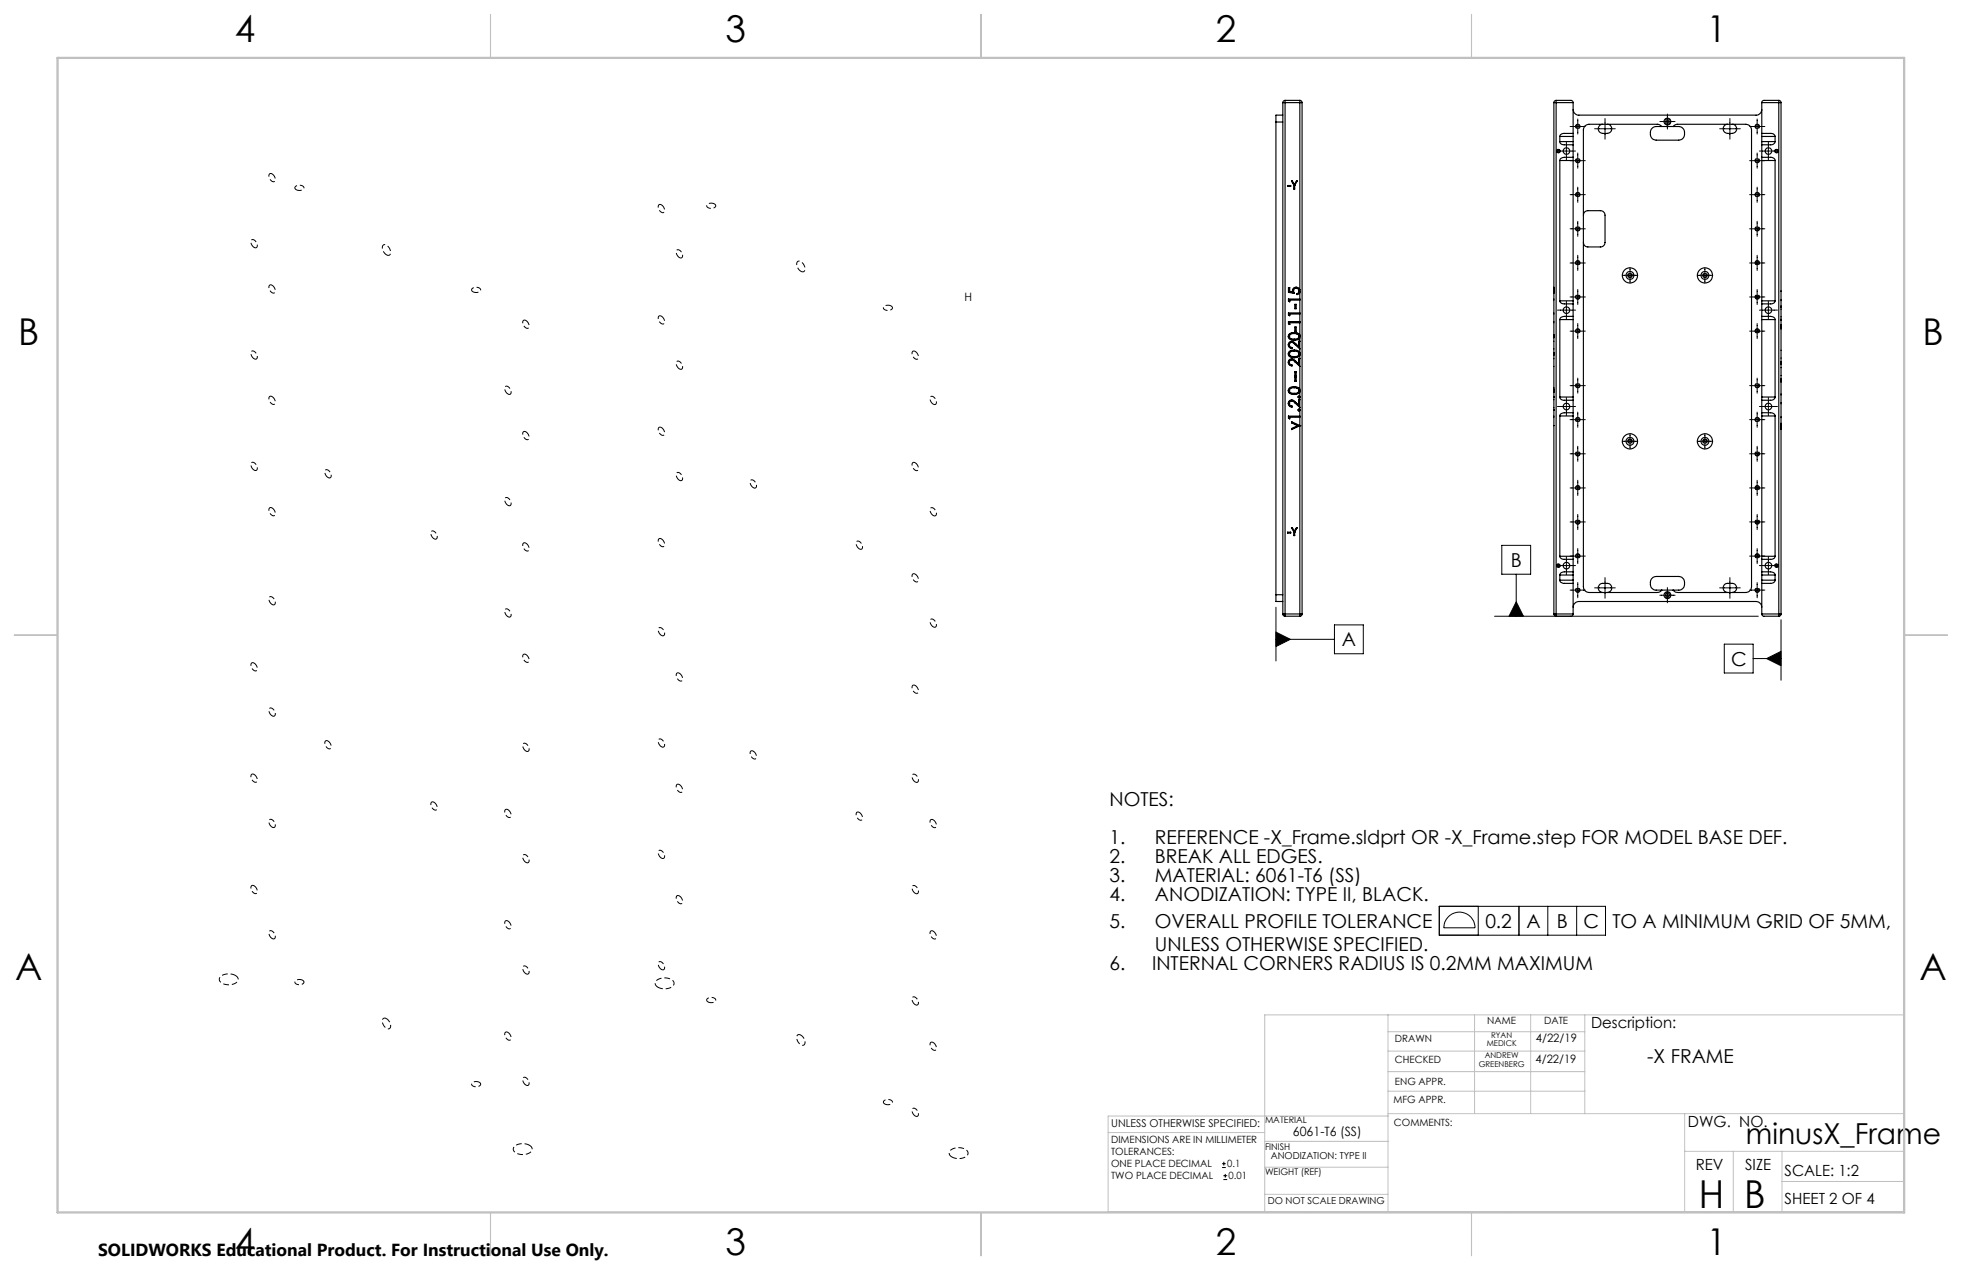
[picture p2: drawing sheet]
<svg xmlns="http://www.w3.org/2000/svg" width="432mm" height="279mm" viewBox="0 0 432 279" stroke-linecap="round" stroke-linejoin="round" font-family="sans-serif">
<g fill="none" stroke="#000" stroke-width=".22">
<path d="M342.8 33.2h3.9M343 32.9h-.2l-.2 .3M343.4 33.2l-.1 .3-.3 .1M344.7 31.3v3.9M345.5 27.8h3.4M345.5 35.3h3.4M347.2 26.2v3.3M347.2 33.7v3.3M350.9 28.3h4.6M353.2 26.1v4.5M365.3 26.7h3.4M367 25.1v3.3"/>
<path d="M378.5 28.3h4.5M380.7 26.1v4.5M385.1 27.8h3.3M385.1 35.3h3.3M386.7 26.2v3.3M386.7 33.7v3.3M387.2 33.2h4M389.2 31.3v3.9M391 32.9h-.2l-.2 .3M391.3 33.2v.2l-.3 .2M345.5 42.8h3.4M345.5 57.9h3.4"/>
<path d="M345.5 50.3h3.4M347.2 41.2v3.3M347.2 48.7v3.3M347.2 56.2v3.3M358.7 58.9v3.4M375.2 58.9v3.4M385.1 42.8h3.3M385.1 57.9h3.3M385.1 50.3h3.3M386.7 41.2v3.3M386.7 48.7v3.3M386.7 56.2v3.3"/>
<path d="M342.8 68.2h3.9M344.7 66.3v3.9M345.5 72.8h3.4M345.5 65.3h3.4M347.2 63.7v3.3M347.2 71.2v3.3M357 60.6h3.4M373.6 60.6h3.3M385.1 72.8h3.3M385.1 65.3h3.3M386.7 63.7v3.3M386.7 71.2v3.3"/>
<path d="M387.2 68.2h4M389.2 66.3v3.9M342.8 89.4h3.9M344.7 87.5v3.9M345.5 99.8h3.4M345.5 84.8h3.4M345.5 92.3h3.4M347.2 83.2v3.3M347.2 90.7v3.3M347.2 98.2v3.3M357 97.1h3.4M358.7 95.4v3.3"/>
<path d="M373.6 97.1h3.3M375.2 95.4v3.3M385.1 99.8h3.3M385.1 84.8h3.3M385.1 92.3h3.3M386.7 83.2v3.3M386.7 90.7v3.3M386.7 98.2v3.3M387.2 89.4h4M389.2 87.5v3.9M330.5 120h6.4v6.3h-6.4zM345.5 114.8h3.4"/>
<path d="M345.5 107.4h3.4M347.2 105.7v3.3M347.2 113.2v3.3M385.1 114.8h3.3M385.1 107.4h3.3M386.7 105.7v3.3M386.7 113.2v3.3M280.8 139.1l3.2 1.6-3.2 1.5zM280.8 133.6v11.8M293.7 137.5h6.3v6.3h-6.3zM328.9 135.6h58.1M333.7 126.3v9.3"/>
<path d="M333.7 132.4l1.6 3.2h-3.2zM342.8 124.4h3.9M343 124.1l-.4 .3M343.4 124.4l-.1 .3-.3 .1M344.7 122.4v4M345.5 129.8h3.4M345.5 122.3h3.4M347.2 120.7v3.3M347.2 128.2v3.3M350.9 129.3h4.6M353.2 127.1v4.5M365.3 131h3.4"/>
<path d="M367 129.3v3.3M378.5 129.3h4.5M380.7 127.1v4.5M385.1 129.8h3.3M385.1 122.3h3.3M386.7 120.7v3.3M386.7 128.2v3.3M387.2 124.4h4M389.2 122.4v4M391 124.1l-.3 .1-.1 .2M391.3 124.4v.2l-.3 .2M392 136.3v13.3"/>
<path d="M280.8 140.7h12.9M379.5 141.7h6.3v6.4h-6.3zM385.8 144.9h6.2M388.8 144.9l3.2-1.6v3.2zM316.8 199.4h36.5v6.3h-36.5zM325.3 199.4v6.3M334.3 199.4v6.3M340.6 199.4v6.3M347 199.4v6.3M318.7 201.7a3.4 3.4 0 0 1 3.8-.8 3.4 3.4 0 0 1 2.1 3.2h-6.9l.1-.3a3 3 0 0 1 .9-2.1zM269 256.9h.8M269 256h.8"/>
<path d="M269.2 259.5h.9M269.2 258.7h.9M269.3 255.6v.8M269.7 258.3v.8"/>
</g>
<g fill="none" stroke="#000" stroke-width=".22" stroke-dasharray="1.3 .6" stroke-linecap="butt">
<path d="M59.9 38.3l-.3-.1a.84 .84 0 0 0 0 1.5 .57 .57 0 0 0 .9 .2 .57 .57 0 0 0 0-.9l-.6-.7M347.2 27.3a.5 .5 0 0 0-.4 .7 .5 .5 0 0 0 .8 .1 .5 .5 0 0 0-.3-.8h-.1M347.2 35.8a.5 .5 0 0 1-.4-.7 .5 .5 0 0 1 .8-.1 .5 .5 0 0 1-.3 .8h-.1M386.7 27.3a.5 .5 0 0 0-.4 .7 .5 .5 0 0 0 .8 .1 .5 .5 0 0 0-.3-.8h-.1M386.7 35.8a.5 .5 0 0 1-.4-.7 .5 .5 0 0 1 .8-.1 .5 .5 0 0 1-.3 .8h-.1M55.9 54.4a1.06 1.06 0 0 1-.4-1.7 1.18 1.18 0 0 1 .9 1.8l-.5-.1M65.2 41.7l-.2-.2a.84 .84 0 0 1 1.2-.7 .57 .57 0 0 1 .7 .6 .57 .57 0 0 1-.8 .5l-.9-.2M145.6 45.1a1.06 1.06 0 0 1 .3 1.7 1.18 1.18 0 0 1-.8-1.8l.5 .1M149.5 56.7l.3 .1a.84 .84 0 0 0 0-1.5 .57 .57 0 0 0-.9-.3 .57 .57 0 0 0 0 .9l.6 .8M157.2 44.9l.3 .2a.84 .84 0 0 1-1.3 .7 .57 .57 0 0 1-.7-.6 .57 .57 0 0 1 .8-.5l.9 .2M347.2 42.3a.5 .5 0 0 0-.4 .7 .5 .5 0 0 0 .8 .1 .5 .5 0 0 0-.3-.8h-.1M347.2 57.3a.5 .5 0 0 0-.4 .7 .5 .5 0 0 0 .8 .1 .5 .5 0 0 0-.3-.8h-.1"/>
<path d="M347.2 50.8a.5 .5 0 0 1-.4-.7 .5 .5 0 0 1 .8-.1 .5 .5 0 0 1-.3 .8h-.1M386.7 42.3a.5 .5 0 0 0-.4 .7 .5 .5 0 0 0 .8 .1 .5 .5 0 0 0-.3-.8h-.1M386.7 57.3a.5 .5 0 0 0-.4 .7 .5 .5 0 0 0 .8 .1 .5 .5 0 0 0-.3-.8h-.1M386.7 50.8a.5 .5 0 0 1-.4-.7 .5 .5 0 0 1 .8-.1 .5 .5 0 0 1-.3 .8h-.1M55.9 78.9a1.06 1.06 0 0 1-.4-1.7 1.18 1.18 0 0 1 .9 1.8l-.5-.1M59.9 62.8l-.3-.1a.84 .84 0 0 0 0 1.4 .57 .57 0 0 0 .9 .3 .57 .57 0 0 0 0-.9l-.6-.7M104.1 64.2l-.3-.2a.84 .84 0 0 1 1.3-.8 .57 .57 0 0 1 .7 .7 .57 .57 0 0 1-.8 .4l-.9-.1M115.7 70.5l-.2-.1a.84 .84 0 0 0 0 1.5 .57 .57 0 0 0 .8 .2 .57 .57 0 0 0 0-.9l-.6-.7M145.6 69.6a1.06 1.06 0 0 1 .3 1.7 1.18 1.18 0 0 1-.8-1.8l.5 .1M196.1 67.3l.3 .2a.84 .84 0 0 1-1.3 .8 .57 .57 0 0 1-.7-.7 .57 .57 0 0 1 .8-.4l.9 .1M201.4 77.3a1.06 1.06 0 0 1 .4 1.7 1.18 1.18 0 0 1-.8-1.8l.4 .1M347.2 72.3a.5 .5 0 0 0-.4 .7 .5 .5 0 0 0 .8 .1 .5 .5 0 0 0-.3-.8h-.1"/>
<path d="M347.2 65.8a.5 .5 0 0 1-.4-.7 .5 .5 0 0 1 .8-.1 .5 .5 0 0 1-.3 .8h-.1M358.7 61.1a.5 .5 0 0 1-.4-.7 .5 .5 0 0 1 .8-.1 .5 .5 0 0 1-.3 .8h-.1M375.2 61.1a.5 .5 0 0 1-.4-.7 .5 .5 0 0 1 .8-.1 .5 .5 0 0 1-.3 .8h-.1M386.7 72.3a.5 .5 0 0 0-.4 .7 .5 .5 0 0 0 .8 .1 .5 .5 0 0 0-.3-.8h-.1M386.7 65.8a.5 .5 0 0 1-.4-.7 .5 .5 0 0 1 .8-.1 .5 .5 0 0 1-.3 .8h-.1M59.9 87.3l-.3-.1a.84 .84 0 0 0 0 1.4 .57 .57 0 0 0 .9 .3 .57 .57 0 0 0 0-.9l-.6-.7M111.8 86.7a1.06 1.06 0 0 1-.4-1.7 1.18 1.18 0 0 1 .9 1.7h-.5M115.7 95l-.2-.1a.84 .84 0 0 0 0 1.5 .57 .57 0 0 0 .8 .2 .57 .57 0 0 0 0-.9l-.6-.7M145.6 94.1a1.06 1.06 0 0 1 .3 1.7 1.18 1.18 0 0 1-.8-1.8l.5 .1M149.5 81.2l.3 .1a.84 .84 0 0 0 0-1.5 .57 .57 0 0 0-.9-.3 .57 .57 0 0 0 0 .9l.6 .8M205.4 88.9l.3 .1a.84 .84 0 0 0 0-1.5 .57 .57 0 0 0-.9-.2 .57 .57 0 0 0 0 .9l.6 .7M347.2 85.3a.5 .5 0 0 0 .5-.7 .5 .5 0 0 0-.9-.1 .5 .5 0 0 0 .3 .8h.1"/>
<path d="M347.2 91.8a.5 .5 0 0 1 .5 .7 .5 .5 0 0 1-.9 .1 .5 .5 0 0 1 .3-.8h.1M358.7 96.6a.5 .5 0 0 1 .5 .7 .5 .5 0 0 1-.9 .1 .5 .5 0 0 1 .3-.8h.1M375.2 96.6a.5 .5 0 0 1 .5 .7 .5 .5 0 0 1-.9 .1 .5 .5 0 0 1 .3-.8h.1M386.7 85.3a.5 .5 0 0 0 .5-.7 .5 .5 0 0 0-.9-.1 .5 .5 0 0 0 .3 .8h.1M386.7 91.8a.5 .5 0 0 1 .5 .7 .5 .5 0 0 1-.9 .1 .5 .5 0 0 1 .3-.8h.1M55.9 103.4a1.06 1.06 0 0 1-.4-1.7 1.18 1.18 0 0 1 .9 1.8l-.5-.1M59.9 111.8l-.3-.1a.84 .84 0 0 0 0 1.4 .57 .57 0 0 0 .9 .3 .57 .57 0 0 0 0-.9l-.6-.7M72.2 105.1a1.06 1.06 0 0 1-.4-1.8 1.18 1.18 0 0 1 .9 1.8h-.5M95.5 118.5a1.06 1.06 0 0 1-.4-1.7 1.18 1.18 0 0 1 .9 1.8l-.5-.1M111.8 111.2a1.06 1.06 0 0 1-.4-1.8 1.18 1.18 0 0 1 .9 1.8h-.5M115.7 119.5l-.2-.1a.84 .84 0 0 0 0 1.5 .57 .57 0 0 0 .8 .2 .57 .57 0 0 0 0-.9l-.6-.7M145.6 118.6a1.06 1.06 0 0 1 .3 1.7 1.18 1.18 0 0 1-.8-1.8l.5 .1"/>
<path d="M149.5 105.7l.3 .1a.84 .84 0 0 0 0-1.5 .57 .57 0 0 0-.9-.3 .57 .57 0 0 0 0 .9l.6 .8M165.8 107.3l.3 .1a.84 .84 0 0 0 0-1.5 .57 .57 0 0 0-.9-.2 .57 .57 0 0 0 0 .9l.6 .7M201.4 101.8a1.06 1.06 0 0 1 .4 1.7 1.18 1.18 0 0 1-.8-1.8l.4 .1M205.4 113.4l.3 .1a.84 .84 0 0 0 0-1.5 .57 .57 0 0 0-.9-.2 .57 .57 0 0 0 0 .9l.6 .7M347.2 115.3a.5 .5 0 0 0 .5-.7 .5 .5 0 0 0-.9-.1 .5 .5 0 0 0 .3 .8h.1M347.2 100.3a.5 .5 0 0 0 .5-.7 .5 .5 0 0 0-.9-.1 .5 .5 0 0 0 .3 .8h.1M347.2 106.8a.5 .5 0 0 1 .5 .7 .5 .5 0 0 1-.9 .1 .5 .5 0 0 1 .3-.8h.1M386.7 115.3a.5 .5 0 0 0 .5-.7 .5 .5 0 0 0-.9-.1 .5 .5 0 0 0 .3 .8h.1M386.7 100.3a.5 .5 0 0 0 .5-.7 .5 .5 0 0 0-.9-.1 .5 .5 0 0 0 .3 .8h.1M386.7 106.8a.5 .5 0 0 1 .5 .7 .5 .5 0 0 1-.9 .1 .5 .5 0 0 1 .3-.8h.1M59.9 133l.3 .1a.84 .84 0 0 0 0-1.5 .57 .57 0 0 0-.9-.2 .57 .57 0 0 0 0 .9l.6 .7M111.8 135.7a1.06 1.06 0 0 1-.4-1.8 1.18 1.18 0 0 1 .9 1.8h-.5"/>
<path d="M145.6 139.8a1.06 1.06 0 0 1-.4-1.7 1.18 1.18 0 0 1 .8 1.8l-.4-.1M189.1 120.8l.3 .1a.84 .84 0 0 0 0-1.5 .57 .57 0 0 0-.9-.3 .57 .57 0 0 0 0 .9l.6 .8M201.4 126.3a1.06 1.06 0 0 1 .4 1.7 1.18 1.18 0 0 1-.8-1.8l.4 .1M205.4 137.9l.3 .1a.84 .84 0 0 0 0-1.5 .57 .57 0 0 0-.9-.2 .57 .57 0 0 0 0 .9l.6 .7M347.2 130.3a.5 .5 0 0 0 .5-.7 .5 .5 0 0 0-.9-.1 .5 .5 0 0 0 .3 .8h.1M347.2 121.8a.5 .5 0 0 1 .5 .7 .5 .5 0 0 1-.9 .1 .5 .5 0 0 1 .3-.8h.1M386.7 130.3a.5 .5 0 0 0 .5-.7 .5 .5 0 0 0-.9-.1 .5 .5 0 0 0 .3 .8h.1M386.7 121.8a.5 .5 0 0 1 .5 .7 .5 .5 0 0 1-.9 .1 .5 .5 0 0 1 .3-.8h.1M55.9 145.9a1.06 1.06 0 0 1 .4 1.7 1.18 1.18 0 0 1-.8-1.8l.4 .1M59.9 157.5l.3 .1a.84 .84 0 0 0 0-1.5 .57 .57 0 0 0-.9-.2 .57 .57 0 0 0 0 .9l.6 .7M115.7 144l-.2-.1a.84 .84 0 0 0 0 1.5 .57 .57 0 0 0 .8 .2 .57 .57 0 0 0 0-.9l-.6-.7M149.5 148.1l-.3-.1a.84 .84 0 0 0 0 1.5 .57 .57 0 0 0 .9 .2 .57 .57 0 0 0 0-.9l-.6-.7"/>
<path d="M201.4 150.8a1.06 1.06 0 0 1 .4 1.7 1.18 1.18 0 0 1-.8-1.8l.4 .1M55.9 170.4a1.06 1.06 0 0 1 .4 1.7 1.18 1.18 0 0 1-.8-1.8l.4 .1M72.2 163a1.06 1.06 0 0 1 .4 1.8 1.18 1.18 0 0 1-.9-1.8h.5M95.5 176.5a1.06 1.06 0 0 1 .4 1.7 1.18 1.18 0 0 1-.8-1.8l.4 .1M111.8 178.1a1.06 1.06 0 0 1 .4 1.8 1.18 1.18 0 0 1-.9-1.8h.5M115.7 165.2l.3 .1a.84 .84 0 0 0 0-1.5 .57 .57 0 0 0-.8-.2 .57 .57 0 0 0 0 .9l.5 .7M145.6 164.3a1.06 1.06 0 0 1-.4-1.7 1.18 1.18 0 0 1 .8 1.8l-.4-.1M149.5 172.6l-.3-.1a.84 .84 0 0 0 0 1.5 .57 .57 0 0 0 .9 .2 .57 .57 0 0 0 0-.9l-.6-.7M165.8 165.3l-.3-.1a.84 .84 0 0 0 0 1.5 .57 .57 0 0 0 .9 .2 .57 .57 0 0 0 0-.9l-.6-.7M189.1 178.7l-.3-.1a.84 .84 0 0 0 0 1.5 .57 .57 0 0 0 .9 .3 .57 .57 0 0 0 0-.9l-.6-.8M201.4 172a1.06 1.06 0 0 1-.4-1.7 1.18 1.18 0 0 1 .9 1.8l-.5-.1M55.9 194.9a1.06 1.06 0 0 1 .4 1.7 1.18 1.18 0 0 1-.8-1.8l.4 .1"/>
<path d="M59.9 182l.3 .1a.84 .84 0 0 0 0-1.5 .57 .57 0 0 0-.9-.3 .57 .57 0 0 0 0 1l.6 .7M115.7 189.7l.3 .1a.84 .84 0 0 0 0-1.5 .57 .57 0 0 0-.8-.2 .57 .57 0 0 0 0 .9l.5 .7M145.6 188.8a1.06 1.06 0 0 1-.4-1.7 1.18 1.18 0 0 1 .8 1.7h-.4M149.5 197.1l-.3-.1a.84 .84 0 0 0 0 1.5 .57 .57 0 0 0 .9 .2 .57 .57 0 0 0 0-.9l-.6-.7M201.4 196.5a1.06 1.06 0 0 1-.4-1.7 1.18 1.18 0 0 1 .9 1.8l-.5-.1M205.4 180.4l-.3-.1a.84 .84 0 0 0 0 1.5 .57 .57 0 0 0 .9 .2 .57 .57 0 0 0 0-.9l-.6-.7M59.9 206.5l.3 .1a.84 .84 0 0 0 0-1.5 .57 .57 0 0 0-.9-.3 .57 .57 0 0 0 0 1l.6 .7M66.6 215.7a1.06 1.06 0 0 0-1.7 .5 1.18 1.18 0 0 0 2-.2l-.3-.3M111.8 202.6a1.06 1.06 0 0 1 .4 1.8 1.18 1.18 0 0 1-.9-1.8h.5M115.7 214.2l.3 .1a.84 .84 0 0 0 0-1.5 .57 .57 0 0 0-.8-.2 .57 .57 0 0 0 0 .9l.5 .7M145.6 213.3a1.06 1.06 0 0 1-.4-1.7 1.18 1.18 0 0 1 .8 1.7h-.4M205.4 204.9l-.3-.1a.84 .84 0 0 0 0 1.4 .57 .57 0 0 0 .9 .3 .57 .57 0 0 0 0-.9l-.6-.7"/>
<path d="M105.5 238.1a1.06 1.06 0 0 0-1.7 .5 1.18 1.18 0 0 0 2-.1l-.3-.4M111.8 227.1a1.06 1.06 0 0 1 .4 1.7 1.18 1.18 0 0 1-.9-1.7h.5M115.7 238.7l.3 .1a.84 .84 0 0 0 0-1.5 .57 .57 0 0 0-.8-.2 .57 .57 0 0 0 0 .9l.5 .7M155.8 220.4a1.06 1.06 0 0 0 1.7-.5 1.18 1.18 0 0 0-2 .2l.3 .3M201.4 221a1.06 1.06 0 0 1-.4-1.7 1.18 1.18 0 0 1 .9 1.8l-.5-.1M205.4 229.4l-.3-.1a.84 .84 0 0 0 0 1.4 .57 .57 0 0 0 .9 .3 .57 .57 0 0 0 0-.9l-.6-.7M194.7 242.9a1.06 1.06 0 0 0 1.7-.6 1.18 1.18 0 0 0-2 .2l.3 .4M201.4 245.5a1.06 1.06 0 0 1-.4-1.7 1.18 1.18 0 0 1 .9 1.8l-.5-.1"/>
</g>
<path d="M367 27.4a.65 .65 0 0 1-.6-1 .65 .65 0 0 1 1.1-.1 .65 .65 0 0 1-.4 1.1h-.1M367 130.3a.65 .65 0 0 1 .6 .9 .65 .65 0 0 1-1.1 .1 .65 .65 0 0 1 .4-1h.1" fill="none" stroke="#000" stroke-width=".22" stroke-dasharray="1.3 .6" stroke-dashoffset=".5" stroke-linecap="butt"/>
<path d="M51.8 214.6a2.73 2.73 0 0 0-3.5 .6 1.41 1.41 0 0 0 1.6 1.4 1.94 1.94 0 0 0 2.5-1.3l-.6-.7M144.8 217.2a2.73 2.73 0 0 0 3.5-.6 1.41 1.41 0 0 0-1.6-1.4 1.94 1.94 0 0 0-2.5 1.3l.6 .7M116.5 252a2.73 2.73 0 0 0-3.5 .6 1.41 1.41 0 0 0 1.6 1.4 1.94 1.94 0 0 0 2.5-1.3l-.6-.7M209.5 254.5a2.73 2.73 0 0 0 3.5-.6 1.41 1.41 0 0 0-1.6-1.4 1.94 1.94 0 0 0-2.5 1.3l.6 .7" fill="none" stroke="#000" stroke-width=".22" stroke-dasharray="1.3 .6" stroke-dashoffset=".1" stroke-linecap="butt"/>
<path d="M85.1 56.1a1.55 1.55 0 0 1-.7-2.2 1.5 1.5 0 0 1 1.3 2.2h-.6M176.3 59.7a.67 .67 0 0 0 .8-.2 .67 .67 0 0 0 0-.9 1.2 1.2 0 0 0-1.6-1 1.7 1.7 0 0 0 .8 2.1M85.1 224.1a1.55 1.55 0 0 1 .6 2.2 1.5 1.5 0 0 1-1.3-2.3l.7 .1M176.3 227.7a.67 .67 0 0 0-.9 .2 .67 .67 0 0 0 0 .9 1.2 1.2 0 0 0 1.6 1 1.7 1.7 0 0 0-.7-2.1" fill="none" stroke="#000" stroke-width=".22" stroke-dasharray="1.3 .6" stroke-dashoffset=".2" stroke-linecap="butt"/>
<path d="M418.9 223.3v43.3" fill="none" stroke="#c0c0c0" stroke-width=".22" stroke-dasharray="15.2 1.3 1.3 1.3" stroke-dashoffset="5"/>
<g fill="none" stroke="#c0c0c0" stroke-width=".22">
<path d="M305.5 223.3v43.3M305.5 235.8h43.3M305.5 231.2h43.3M305.5 227h43.3M324.5 223.3v21.7M336.9 223.3v21.7M348.8 223.3v21.7M243.9 249.2h34.4M278.3 256.8h27.2M278.3 251.1h27.3M305.5 245h113.4M305.5 240.1h43.3"/>
<path d="M305.5 245.5h-61.6v21.1h175M370.8 245v21.6M370.8 253.3h48.1M381.5 253.3v13.3M392.2 259.9h26.7M392.2 253.3v13.3M278.3 262.7h27.2M418.9 265.1v-41.8h-140.6v43.3"/>
</g>
<path d="M108 3.2v9.5M215.9 3.2v9.5M323.8 3.2v9.5M3.1 139.7h9.6M419.1 139.7h9.5M108 266.7v9.6M215.9 266.7v9.6M323.8 266.7v9.6" fill="none" stroke="#c0c0c0" stroke-width=".25"/>
<path d="M12.7 12.7h406.4v254h-406.4z" fill="none" stroke="#c0c0c0" stroke-width=".5"/>
<g fill="#000">
<path d="M280.8 139.1l3.2 1.6-3.2 1.5z"/>
<path d="M333.7 132.4l1.6 3.2h-3.2zM388.8 144.9l3.2 1.6v-3.2zM342.6 124.4l.4 .4v-.4zM343 124.1v.3h.4l-.1-.2zM342.6 33.2l.4 .4v-.4zM343 32.9v.3h.4l-.2-.3zM390.6 124.4l.1 .3 .3 .1v-.4zM391 124.1v.3h.3v-.2zM390.6 33.2l.1 .3 .3 .1v-.4zM391 32.9v.3h.3v-.2z"/>
</g>
<g fill="none" stroke="#000" stroke-width=".25">
<path d="M280.8 26.8v104M280.8 26.8h1.5M282.3 22.6h.5M282.3 25.3h-1.5v1.5M282.3 22.6v112.5M282.8 22.1l-.3 .1-.2 .4M282.8 22.1v.5M282.8 22.6h3.3M282.8 22.1h3.3M282.8 22.6v112.5M284.2 39.8l.6 .9M284.2 39.8h.2"/>
<path d="M284.2 39.8l.1 .1M284.3 39.9l.6 .8M284.4 39.8l.5 .8M284.4 39.8l-.1 .1M285.3 39.8h.2M285.3 39.8l-.4 .8M285.3 39.8l.1 .1M285.4 39.9l-.5 .8M285.5 39.8l-.6 .9M285.5 39.8l-.1 .1M286.1 22.6h.5M286.1 22.1v.5"/>
<path d="M286.1 22.1l.3 .1 .2 .4M286.1 22.6v41.1M286.6 22.6v112.5M342 22.6h.5M342 22.6v41.5M342.5 22.1h3.3l.3 .2 .1 .3M342.5 22.1v.5M342.5 22.1l-.4 .2-.1 .3M342.5 22.6h3.7M342.5 22.6v112.5M343.3 31.2a.82 .82 0 0 0 1 .7h1.9M343.3 35.3h2.9"/>
<path d="M343.3 31.2h2.9M343.3 30h2.9M343.3 30v1.2M343.3 35.3v30.9M346.2 34.6h-1.9a.88 .88 0 0 0-1 .7M346.2 34.6v.7M346.2 31.2v.7M346.2 29.4h-1.9a.86 .86 0 0 0-1 .6M346.2 29.4v.6M346.2 24.1a1.26 1.26 0 0 0 1.3 1.2h39a1.26 1.26 0 0 0 1.2-1.2M346.2 22.6v6.8M346.2 30v1.2"/>
<path d="M346.2 31.9v2.7M346.2 35.3v30.9M352.7 27.3a1.01 1.01 0 0 0-1 1 1.01 1.01 0 0 0 1 1.1h1a1.01 1.01 0 0 0 1-1.1 1.01 1.01 0 0 0-1-1M363.4 28.4l.4-.4 .7-.2h5a1.52 1.52 0 0 1 1.3 1.5 1.52 1.52 0 0 1-1.3 1.5h-5a1.53 1.53 0 0 1-1.1-2.4zM365.7 27.8l-.8-.5h-15.2a1.21 1.21 0 0 0-1.2 1.3v100.5a1.26 1.26 0 0 0 1.2 1.3h15l.5-.1 .5-.5M368.2 27.8l.9-.5h15.1a1.26 1.26 0 0 1 1.3 1.3v100.5a1.33 1.33 0 0 1-1.3 1.3h-15l-.5-.2-.5-.4M380.2 27.3a1.01 1.01 0 0 0-1 1 1.01 1.01 0 0 0 1 1.1 1.72 1.72 0 0 0 1.8-.5 1 1 0 0 0-.8-1.6M387.7 34.6h2a.93 .93 0 0 1 1 .7M387.7 29.4h2a.86 .86 0 0 1 1 .6M387.7 34.6v.7M387.7 31.2v.7M387.7 29.4v.6"/>
<path d="M387.7 35.3h3M387.7 31.2h3M387.7 22.6v6.8M387.7 30v1.2M387.7 31.9v2.7M387.7 35.3v30.9M387.7 22.6h3.8M387.7 30h3M390.7 31.2a.88 .88 0 0 1-1 .7h-2M390.7 30v1.2M390.7 35.3v30.9M391.5 22.1v.5"/>
<path d="M391.5 22.1h-3.4l-.3 .2-.1 .3M391.5 22.6h.5M391.5 22.1l.4 .2 .1 .3M391.5 22.6v112.5M392 22.6v44.9M283.4 41h.7M283.4 40.8h.7M283.4 40.8v.2M283.4 40.8l.1 .1M283.5 40.9l-.1 .1M283.5 40.9h.5M284 40.9l.1 .1"/>
<path d="M284.1 40.8v.2M284.1 40.8l-.1 .1M284.8 40.7v.9M284.8 41.6h.1M284.8 40.7h.1M284.9 40.7h.1M284.9 40.6v.9M284.9 41.5l-.1 .1M284.9 41.5v.1M284.9 40.7v.9M348.5 47.3a.96 .96 0 0 1 1-.9h2.7a1.02 1.02 0 0 1 1 .9v6a1.02 1.02 0 0 1-1 1h-2.7a.96 .96 0 0 1-1-1M283.5 74a.98 .98 0 0 0 1.3 .9"/>
<path d="M283.5 75.8v.2a.79 .79 0 0 0 .8 .7M283.5 77.9a.94 .94 0 0 0 1.3 .8M283.5 79.7v.1a.79 .79 0 0 0 .8 .7M283.5 75.8h.1M283.5 77.9h.1M283.5 74h.1M283.5 79.7h.1M283.6 63.3h.2M283.6 63.3v1M283.6 65.8v.5M283.6 68.9v.4M283.6 70.8v.4"/>
<path d="M283.6 64.3l1.2 .3M283.6 65.8h2.5l-.1 .1M283.6 66.3l.2 .1M283.6 68.9h2.5l-.1 .1M283.6 69.3l.2 .2M283.6 70.8h2.5l-.1 .1M283.6 71.2l.2 .2M283.6 63.3l.1 .1M283.6 68.9l.1 .1M283.6 70.8l.1 .1M283.6 65.8l.1 .1M283.6 77.9h.1"/>
<path d="M283.6 77.9h.2M283.6 77.9a.73 .73 0 0 0 .7 .6l.5 .1M283.6 74h.1M283.6 74h.2M283.6 74a.73 .73 0 0 0 .7 .7l.5 .1M283.6 79.7h.2M283.6 79.7a.66 .66 0 0 0 .6 .7M283.6 75.9h.2M283.6 75.9a.66 .66 0 0 0 .6 .7M283.6 75.8v.1M283.6 79.7h.1M283.7 69.3h-.1"/>
<path d="M283.7 69.3l.1 .2M283.7 63.4v.8M283.7 65.9v.3M283.7 69v.3M283.7 70.9v.3M283.7 69h2.3M283.7 71.2h-.1M283.7 71.2l.1 .2M283.7 66.2l-.1 .1M283.7 66.2l.1 .2M283.7 64.2h.1M283.7 65.9h2.3"/>
<path d="M283.7 64.2l-.1 .1M283.7 69l.1 .1M283.7 70.9l.1 .1M283.7 70.9h2.3M283.7 70.9h.1M283.7 64.2l1 .2M283.7 65.9l.1 .1M283.8 77.9v.2a.91 .91 0 0 0 1 .4M283.8 74v.2a.91 .91 0 0 0 1 .4M283.8 75.9l.1 .3 .4 .2M283.8 79.7l.1 .4 .4 .2M283.8 64.1l.7 .2"/>
<path d="M283.8 63.3v.8M283.8 66v.4M283.8 69.1v.4M283.8 71v.4M283.8 63.3l-.1 .1M283.8 64.1l-.1 .1M284.2 76.6l.1 .1M284.3 75.1l.9 .5M284.3 75.1l-.6 .3-.2 .4M284.3 75.3l-.3 .2-.2 .4M284.3 75.3l.7 .5M284.3 79l.9 .4"/>
<path d="M284.3 79l-.6 .2-.2 .5M284.3 79.2l-.3 .1-.2 .4M284.3 79.2l.7 .5M284.3 79.1h.1M284.3 79.1v.1M284.3 79.1l-.5 .2-.2 .4M284.3 75.2h.1M284.3 75.2v.1M284.3 75.2l-.5 .2-.2 .4M284.3 79.1l.8 .5M284.3 79v.1M284.3 75.1v.1"/>
<path d="M284.3 75.2l.8 .5M284.3 76.4l-.1 .2M284.3 76.4v.3M284.4 64l.1 .3M284.4 64h.2M284.5 64.3l.2 .1M284.6 64l.1 .4M284.6 64h.1M284.7 64.4h.1M284.7 64.4l.1 .2M284.7 64l.1 .6M284.8 78.5v.1"/>
<path d="M284.8 74.6v.2M284.8 73.3a.98 .98 0 0 0-1.2 .7M284.8 73.3v.1M284.8 73.4a.92 .92 0 0 0-1 .4v.2M284.8 77.1a.98 .98 0 0 0-1.2 .8M284.8 77.1v.1M284.8 77.2a.92 .92 0 0 0-1 .5v.2M284.8 74.8h.1M284.8 78.6h.1M284.8 73.3h.7M284.8 73.4l.7 .1M284.8 73.3h.1"/>
<path d="M284.8 77.1l.7 .1M284.8 77.2l.7 .1M284.8 77.1h.1M284.8 73.2a1.21 1.21 0 0 1 1.3 .5M284.8 73.2a1.04 1.04 0 0 0-1.3 .8M284.8 77a1.21 1.21 0 0 1 1.3 .5M284.8 77a1.04 1.04 0 0 0-1.3 .9M284.8 78.6v.1M284.8 77v.1M284.8 73.2v.1M284.8 74.8v.1M285 67v.9"/>
<path d="M285 72v.9M285 72h.3M285 72.9h.3M285 67h.3M285 67.9h.3M285 72l.1 .1M285 67l.1 .1M285 75.8l1.1 1-.1-.3M285 79.7l1.1 .9-.1-.3M285.1 79.6h.1M285.1 75.7h.1M285.1 75.7l-.1 .1"/>
<path d="M285.1 79.6l-.1 .1M285.1 79.6l.8 .7M285.1 67.1v.7M285.1 72.1v.7M285.1 67.8l-.1 .1M285.1 67.8l.2 .1M285.1 72.8l.2 .1M285.1 75.7l.8 .8M285.1 72.8l-.1 .1M285.2 75.6l.6 .6M285.2 79.4l.6 .7M285.2 79.4l-.1 .2"/>
<path d="M285.2 75.6l-.1 .1M285.3 63.2l.6 .2 .2 .3M285.3 63.2h-.3a.74 .74 0 0 0-.6 .8M285.3 63.4l-.4 .1-.2 .5M285.3 63.4l.4 .2 .2 .4M285.3 63.3a.61 .61 0 0 0-.7 .7M285.3 63.2v.1M285.3 63.3h.1M285.3 63.3v.1M285.3 63.3l.6 .3 .1 .4M285.3 67v.9M285.3 72v.9"/>
<path d="M285.3 72l-.2 .1M285.3 67l-.2 .1M285.4 64.6l.1 .1M285.4 64.6v.2M285.5 73.5l.3 .2 .1 .3M285.5 77.3l.3 .2 .1 .4M285.5 73.3v.2M285.5 77.2v.1M285.5 73.3l.4 .4 .1 .3M285.5 77.2l.4 .3 .1 .4M285.5 64.7l-.1 .1M285.8 75.1h.3l-.1 .1"/>
<path d="M285.8 75.1v1.1M285.8 78.9v1.2M285.8 78.9h.3l-.1 .2M285.8 76.2l.1 .3M285.8 78.9l.2 .2M285.8 75.1l.2 .1M285.9 74l-.3 .5-.8 .1M285.9 74h.1M285.9 77.9l-.3 .5-.8 .1M285.9 77.9h.1M285.9 64l-.1 .4-.4 .2M285.9 64h.1"/>
<path d="M285.9 76.5h.1M286 65.9l.1 .1h-2.3M286 69l.1 .1h-2.3M286 70.9l.1 .1h-2.3M286 75.2v1.3M286 79.1v1.2M286 74h.1M286 74a.65 .65 0 0 1-.6 .7l-.6 .1M286 77.9h.1M286 77.9a.65 .65 0 0 1-.6 .6l-.6 .1M286 64.1l-.1 .3-.4 .3M286 64.1h.1"/>
<path d="M286 64v.1M286.1 64.4l-.7 .4M286.1 74.3a1.15 1.15 0 0 1-1.3 .6M286.1 78.2a1.15 1.15 0 0 1-1.3 .5M286.1 77.5v.4M286.1 73.7v.3M286.1 64.4v9.3M286.1 74.3v3.2M286.1 78.2v7.4M286.1 63.7v.4M286.1 77.9v.3M286.1 74v.3"/>
<path d="M286.1 64.1v.3M342 77.9v8M342 74v3.9M342 64.4v9.6M342 64.1v.3M342 77.9v.2M342 74v.2zM342 77.6v.3M342 73.8v.2M342 63.4v.6M342 64v.3M342 73.6v.4"/>
<path d="M343.3 66.2a.83 .83 0 0 0 1 .7h1.9M343.3 66.2h2.9M343.3 70.3h2.9M343.3 70.3v17M346.2 66.2v.7M346.2 69.6h-1.9a.88 .88 0 0 0-1 .7M346.2 69.6v.7M346.2 66.9v2.7M346.2 70.3v17M387.7 69.6h2a.93 .93 0 0 1 1 .7M387.7 69.6v.7M387.7 66.2v.7"/>
<path d="M387.7 66.2h3M387.7 66.9v2.7M387.7 70.3v17M387.7 70.3h3M390.7 66.2a.83 .83 0 0 1-1 .7h-2M390.7 70.3v17M392 67.5v2.7M392 70.2v.1M392 70.3v1.1M392 71.4v.4M392 71.8v.2M392 72v7.8"/>
<path d="M392 79.8v3.9M392 71.5v.3M392 79.6v.2M392 79.8v.3M392 67.5v.2M392 72.3v.1M283.5 85.9v.1a.98 .98 0 0 0 1.3 .8M283.5 88.8v.1a.87 .87 0 0 0 .8 .7M283.5 88.8h.1M283.5 85.9h.1M283.6 91.5v.5M283.6 91.5h2.5l-.1 .2"/>
<path d="M283.6 92l.2 .1M283.6 91.5l.1 .2M283.6 85.9h.1M283.6 85.9h.2M283.6 85.9a.73 .73 0 0 0 .7 .7h.5M283.6 88.8h.2M283.6 88.8h.1M283.6 88.8a.66 .66 0 0 0 .6 .6M283.7 91.9l.1 .2M283.7 91.7v.2M283.7 91.9l-.1 .1M283.7 91.7l.1 .1"/>
<path d="M283.7 91.7h.1M283.7 91.7h2.3M283.8 85.9v.2a.91 .91 0 0 0 1 .4M283.8 88.8l.1 .3 .4 .2M283.8 91.8v.3M284.2 89.4l.1 .2M284.2 80.4l.1 .1M284.3 88l.5 .2 .4 .3M284.3 88l-.5 .1-.3 .7M284.3 88.2l-.3 .1-.2 .5M284.3 88.2l.7 .5M284.3 88.1h.1"/>
<path d="M284.3 88.1v.1M284.3 88.1l-.5 .2-.2 .5M284.3 88v.1M284.3 88.1l.8 .5M284.3 92.8l1.8 .8M284.3 92.8v.2M284.3 94.3v.2M284.3 93l1.3 .7M284.3 94.3h.1M284.3 92.8l.1 .2M284.3 80.3l-.1 .1M284.3 89.3l-.1 .1"/>
<path d="M284.3 80.3v.2M284.3 89.3v.3M284.4 94.3l-.1 .2M284.4 93l1.5 .7-1.5 .6M284.4 93h-.1M284.8 86.5v.1M284.8 85.2a.98 .98 0 0 0-1.2 .7M284.8 85.2v.1M284.8 85.3a.92 .92 0 0 0-1 .5v.1M284.8 86.6h.1M284.8 85.2l.7 .1M284.8 85.3l.7 .1"/>
<path d="M284.8 85.2h.1M284.8 85.1a1.21 1.21 0 0 1 1.3 .5M284.8 85.1a1.04 1.04 0 0 0-1.3 .8M284.8 85.1v.1M284.8 86.6v.2M285 81.8v.9M285 82.9v1M285 82.9h.3M285 83.9h.3M285 81.8h.3M285 82.7h.3M285 82.9l.1 .1"/>
<path d="M285 81.8l.1 .1M285 88.7l1.1 .9-.1-.2M285.1 88.6h.1M285.1 88.6l-.1 .1M285.1 82.6l.2 .1M285.1 81.9v.7M285.1 83v.7M285.1 83.7l.2 .2M285.1 83.7l-.1 .2M285.1 82.6l-.1 .1M285.1 88.6l.8 .8M285.2 88.5l.6 .6"/>
<path d="M285.2 88.5l-.1 .1M285.3 81.8v.9M285.3 82.9v1M285.3 81.8l-.2 .1M285.3 82.9l-.2 .1M285.5 85.4l.3 .2 .1 .3M285.5 85.3v.1M285.5 85.3l.4 .3 .1 .3M285.6 93.7l-1.3 .6M285.6 93.7h.5M285.7 87.3l.2 .2M285.7 90.2l.2 .2"/>
<path d="M285.7 90.2h.2M285.7 87.3h.2M285.8 87.9v1.2M285.8 87.9h.3l-.1 .2M285.8 80.1l.1 .2M285.8 89.1l.1 .3M285.8 87.9l.2 .2M285.9 90.2v.1M285.9 87.3v.1M285.9 85.9l-.3 .5-.8 .1M285.9 85.9h.1M285.9 87.1l.2 .1"/>
<path d="M285.9 87.1l-.2 .2M285.9 90l.2 .1M285.9 90l-.2 .2M285.9 90.3v.1M285.9 87.1v.2M285.9 87.3h.1M285.9 87.4v.1M285.9 90v.2M285.9 90.2h.1M285.9 80.3h.1M285.9 89.4h.1M286 90.2l-.1 .1"/>
<path d="M286 90.2h.1M286 87.3l-.1 .1M286 87.3h.1M286 91.7l.1 .1h-2.3M286 88.1v1.3M286 85.9h.1M286 85.9a.65 .65 0 0 1-.6 .7h-.6M286.1 86.3a1.15 1.15 0 0 1-1.3 .5M286.1 87.5h-.2M286.1 90.3l-.2 .1M286.1 90.1v.1M286.1 87.2v.1"/>
<path d="M286.1 85.6v.3M286.1 93.7h.1M286.1 86.3v.9M286.1 87.5v2.6M286.1 90.3v44.8M286.1 93.7l-1.8 .8M286.1 90.2v.1M286.1 87.3v.2M286.1 85.9v.4M342 90.2v44.9M342 87.3v2.9M342 86.3v1"/>
<path d="M342 85.9v.4M342 85.9v.3M342 85.7v.2M342 90v.2M342 87.2v.1M342 85.3v.1M343.3 87.3a.82 .82 0 0 0 1 .8h1.9M343.3 91.5h2.9M343.3 87.3h2.9M343.3 91.5v30.9M346.2 90.8h-1.9a.88 .88 0 0 0-1 .7M346.2 90.8v.7"/>
<path d="M346.2 87.3v.8M346.2 88.1v2.7M346.2 91.5v30.9M387.7 90.8h2a.93 .93 0 0 1 1 .7M387.7 87.3v.8M387.7 90.8v.7M387.7 88.1v2.7M387.7 91.5v30.9M387.7 91.5h3M387.7 87.3h3M390.7 87.3a.88 .88 0 0 1-1 .8h-2M390.7 91.5v30.9"/>
<path d="M392 83.7v9.9M392 83.4v.3zM392 83.7v.2M392 93.6v.7M392 93.3v.3M392 83.7v.4M392 93.6v41.5M283.4 117.1v.2M283.4 117.3h.7M283.4 117.1h.7M283.4 117.1l.1 .1M283.5 117.2h.5"/>
<path d="M283.5 117.2l-.1 .1M284 117.2l.1 .1M284.1 117.1v.2M284.1 117.1l-.1 .1M284.2 116.1l.6 .9M284.2 116.1h.2M284.2 116.1l.1 .1M284.3 116.2l.6 .8M284.4 116.1l.5 .7M284.4 116.1l-.1 .1M284.8 117v.8M284.8 117.8h.1"/>
<path d="M284.9 117h.1M284.9 116.8v1M284.9 117h-.1M284.9 117.8h-.1M284.9 117.8h.1M284.9 117v.8M285.3 116.1h.2M285.3 116.1l-.4 .7M285.3 116.1l.1 .1M285.4 116.2l-.5 .8M285.5 116.1l-.6 .9M285.5 116.1l-.1 .1"/>
<path d="M280.8 130.8v1.5h1.5M280.8 130.8h1.5M282.3 135.1h.5M282.3 135.1l.1 .3 .4 .2M282.8 135.1v.5M282.8 135.1h3.3M282.8 135.6h3.3M286.1 135.1h.5M286.1 135.1v.5M286.6 135.1l-.1 .3-.4 .2M342 135.1h.5M342 135.1l.1 .3 .4 .2"/>
<path d="M342.5 135.1v.5M342.5 135.1h3.7M343.3 122.4a.83 .83 0 0 0 1 .6h1.9M343.3 127.6a.82 .82 0 0 0 1 .7h1.9M343.3 122.4h2.9M343.3 126.5h2.9M343.3 127.6h2.9M343.3 126.5v1.1M346.2 125.8h-1.9a.88 .88 0 0 0-1 .7M346.2 135.1l-.1 .3-.3 .2h-3.3M346.2 127.6v.7M346.2 125.8v.7"/>
<path d="M346.2 122.4v.6M346.2 133.6a1.33 1.33 0 0 1 1.3-1.3h39a1.33 1.33 0 0 1 1.2 1.3M346.2 123v2.8M346.2 126.5v1.1M346.2 128.3v6.8M352.7 130.4a1.01 1.01 0 0 1-1-1.1 1.01 1.01 0 0 1 1-1h1a1.01 1.01 0 0 1 1 1 1.01 1.01 0 0 1-1 1.1M363.6 127.2l.9-.4h5a1.52 1.52 0 0 1 1.3 1.5 1.52 1.52 0 0 1-1.3 1.5h-5a1.51 1.51 0 0 1-1.3-1 1.51 1.51 0 0 1 .4-1.6zM380.2 130.4a1.01 1.01 0 0 1-1-1.1 1.01 1.01 0 0 1 1-1h1a1.01 1.01 0 0 1 1 1 1.01 1.01 0 0 1-1 1.1M387.7 125.8h2a.93 .93 0 0 1 1 .7M387.7 135.1l.1 .3 .3 .2h3.4M387.7 127.6v.7M387.7 125.8v.7"/>
<path d="M387.7 122.4v.6M387.7 123v2.8M387.7 126.5v1.1M387.7 128.3v6.8M387.7 135.1h3.8M387.7 122.4h3M387.7 126.5h3M387.7 127.6h3M390.7 127.6a.88 .88 0 0 1-1 .7h-2M390.7 122.4a.83 .83 0 0 1-1 .6h-2M390.7 126.5v1.1M391.5 135.1v.5"/>
<path d="M391.5 135.1h.5M392 135.1l-.2 .3-.3 .2"/>
<circle cx="343" cy="33.2" r=".25"/>
<circle cx="343" cy="33.2" r=".38"/>
<circle cx="344.8" cy="33.2" r=".73"/>
<circle cx="347.2" cy="35.3" r=".4"/>
<circle cx="347.2" cy="27.8" r=".39"/>
<circle cx="367" cy="26.7" r=".41"/>
<circle cx="367" cy="26.7" r=".74"/>
<circle cx="386.7" cy="35.3" r=".41"/>
<circle cx="386.7" cy="27.9" r=".4"/>
<circle cx="389.2" cy="33.2" r=".73"/>
<circle cx="391" cy="33.2" r=".38"/>
<circle cx="391" cy="33.2" r=".25"/>
<circle cx="347.2" cy="50.3" r=".4"/>
<circle cx="347.2" cy="57.8" r=".4"/>
<circle cx="347.2" cy="42.8" r=".39"/>
<circle cx="386.7" cy="50.3" r=".41"/>
<circle cx="386.7" cy="57.8" r=".41"/>
<circle cx="386.7" cy="42.8" r=".4"/>
<circle cx="344.7" cy="68.2" r=".72"/>
<circle cx="347.2" cy="72.8" r=".4"/>
<circle cx="347.2" cy="65.3" r=".39"/>
<circle cx="358.7" cy="60.6" r=".87"/>
<circle cx="358.7" cy="60.6" r="1.68"/>
<circle cx="358.7" cy="60.6" r=".39"/>
<circle cx="375.2" cy="60.6" r=".87"/>
<circle cx="375.2" cy="60.6" r="1.68"/>
<circle cx="375.2" cy="60.6" r=".4"/>
<circle cx="386.7" cy="72.8" r=".41"/>
<circle cx="386.7" cy="65.4" r=".4"/>
<circle cx="389.2" cy="68.2" r=".72"/>
<circle cx="344.8" cy="89.4" r=".73"/>
<circle cx="347.2" cy="84.8" r=".4"/>
<circle cx="347.2" cy="92.3" r=".39"/>
<circle cx="347.2" cy="99.8" r=".39"/>
<circle cx="358.7" cy="97.1" r=".86"/>
<circle cx="358.7" cy="97.1" r="1.67"/>
<circle cx="358.7" cy="97.1" r=".39"/>
<circle cx="375.2" cy="97.1" r=".86"/>
<circle cx="375.2" cy="97.1" r=".4"/>
<circle cx="375.2" cy="97.1" r="1.67"/>
<circle cx="386.7" cy="84.8" r=".41"/>
<circle cx="386.7" cy="92.3" r=".4"/>
<circle cx="386.7" cy="99.9" r=".4"/>
<circle cx="389.2" cy="89.4" r=".73"/>
<circle cx="347.2" cy="107.3" r=".4"/>
<circle cx="347.2" cy="114.8" r=".39"/>
<circle cx="386.7" cy="107.3" r=".41"/>
<circle cx="386.7" cy="114.8" r=".4"/>
<circle cx="343" cy="124.4" r=".25"/>
<circle cx="343" cy="124.4" r=".37"/>
<circle cx="344.7" cy="124.4" r=".72"/>
<circle cx="347.2" cy="122.3" r=".4"/>
<circle cx="347.2" cy="129.8" r=".39"/>
<circle cx="367" cy="130.9" r=".41"/>
<circle cx="367" cy="130.9" r=".75"/>
<circle cx="386.7" cy="122.3" r=".41"/>
<circle cx="386.7" cy="129.8" r=".4"/>
<circle cx="389.2" cy="124.4" r=".72"/>
<circle cx="391" cy="124.5" r=".37"/>
<circle cx="391" cy="124.4" r=".25"/>
</g>
<g font-size="8.5">
<text x="373.9" y="265.7">H</text>
<text x="383.8" y="265.7">B</text>
</g>
<g font-size="8.1">
<text x="51.7" y="9.3">4</text>
<text x="159.7" y="9.3">3</text>
<text x="267.6" y="9.3">2</text>
<text x="375.6" y="9.3">1</text>
<text x="4" y="76">B</text>
<text x="423.1" y="76">B</text>
<text x="3.3" y="215.7">A</text>
<text x="422.4" y="215.7">A</text>
<text x="51.7" y="276">4</text>
<text x="159.7" y="276">3</text>
<text x="267.6" y="276">2</text>
<text x="375.6" y="276">1</text>
</g>
<text font-size="6.3" x="384.3" y="251.8">minusX_Frame</text>
<g font-size="4.2">
<text x="332.5" y="124.7">B</text>
<text x="295.3" y="142.2">A</text>
<text x="381" y="146.5">C</text>
<text x="244.2" y="177.2">NOTES:</text>
<text x="244.2" y="185.6">1.</text>
<text x="254.2" y="185.6">REFERENCE -X_Frame.sldprt OR -X_Frame.step FOR MODEL BASE DEF.</text>
<text x="244.2" y="189.8">2.</text>
<text x="254.2" y="189.8">BREAK ALL EDGES.</text>
<text x="244.2" y="193.9">3.</text>
<text x="254.2" y="193.9">MATERIAL: 6061-T6 (SS)</text>
<text x="244.2" y="198.1">4.</text>
<text x="254.2" y="198.1">ANODIZATION: TYPE II, BLACK.</text>
<text x="244.2" y="204.1">5.</text>
<text x="254.2" y="204.1">OVERALL PROFILE TOLERANCE</text>
<text x="254.2" y="209.3">UNLESS OTHERWISE SPECIFIED.</text>
<text x="326.9" y="204.1">0.2</text>
<text x="335.9" y="204.1">A</text>
<text x="342.6" y="204.1">B</text>
<text x="348.5" y="204.1">C</text>
<text x="354.9" y="204.1">TO A MINIMUM GRID OF 5MM,</text>
<text x="244.2" y="213.4">6.</text>
<text x="253.5" y="213.4">INTERNAL CORNERS RADIUS IS 0.2MM MAXIMUM</text>
<text x="362.5" y="233.9">-X FRAME</text>
</g>
<text font-size="3.8" x="21.6" y="276.3">SOLIDWORKS Educational Product. For Instructional Use Only.</text>
<g font-size="3.4">
<text x="350.2" y="226.2">Description:</text>
<text x="371.5" y="247.9">DWG. NO.</text>
<text x="373.2" y="257.5">REV</text>
<text x="384.1" y="257.5">SIZE</text>
<text x="392.8" y="258.7">SCALE: 1:2</text>
<text x="392.8" y="264.9">SHEET 2 OF 4</text>
</g>
<text font-size="2.8" x="284.5" y="250">6061-T6 (SS)</text>
<g font-size="2.5">
<text x="212.3" y="66.1">H</text>
<text x="338" y="233.8">4/22/19</text>
<text x="338" y="229.2">4/22/19</text>
</g>
<text font-size="2.4" x="244.5" y="247.8">UNLESS OTHERWISE SPECIFIED:</text>
<g font-size="2.2">
<text x="327.3" y="225.4">NAME</text>
<text x="339.8" y="225.4">DATE</text>
<text x="307" y="233.8">CHECKED</text>
<text x="307" y="229.3">DRAWN</text>
<text x="307" y="238.6">ENG APPR.</text>
<text x="306.7" y="242.7">MFG APPR.</text>
<text x="244.5" y="251.5">DIMENSIONS ARE IN MILLIMETER</text>
<text x="306.8" y="247.7">COMMENTS:</text>
<text x="244.5" y="254.2">TOLERANCES:</text>
<text x="244.5" y="256.8">ONE PLACE DECIMAL</text>
<text x="270.1" y="256.8">0.1</text>
<text x="244.5" y="259.5">TWO PLACE DECIMAL</text>
<text x="270.4" y="259.5">0.01</text>
</g>
<g font-size="2.1">
<text x="279.7" y="255">ANODIZATION: TYPE II</text>
<text x="279" y="264.9">DO NOT SCALE DRAWING</text>
</g>
<g font-size="2">
<text x="278.4" y="247.1">MATERIAL</text>
<text x="278.4" y="253">FINISH</text>
<text x="278.4" y="258.5">WEIGHT (REF)</text>
</g>
<g font-size="1.8">
<text x="326.8" y="232.9">ANDREW</text>
<text x="327.2" y="230">MEDICK</text>
<text x="328.2" y="228.3">RYAN</text>
<text x="325.4" y="234.6">GREENBERG</text>
</g>
</svg>
